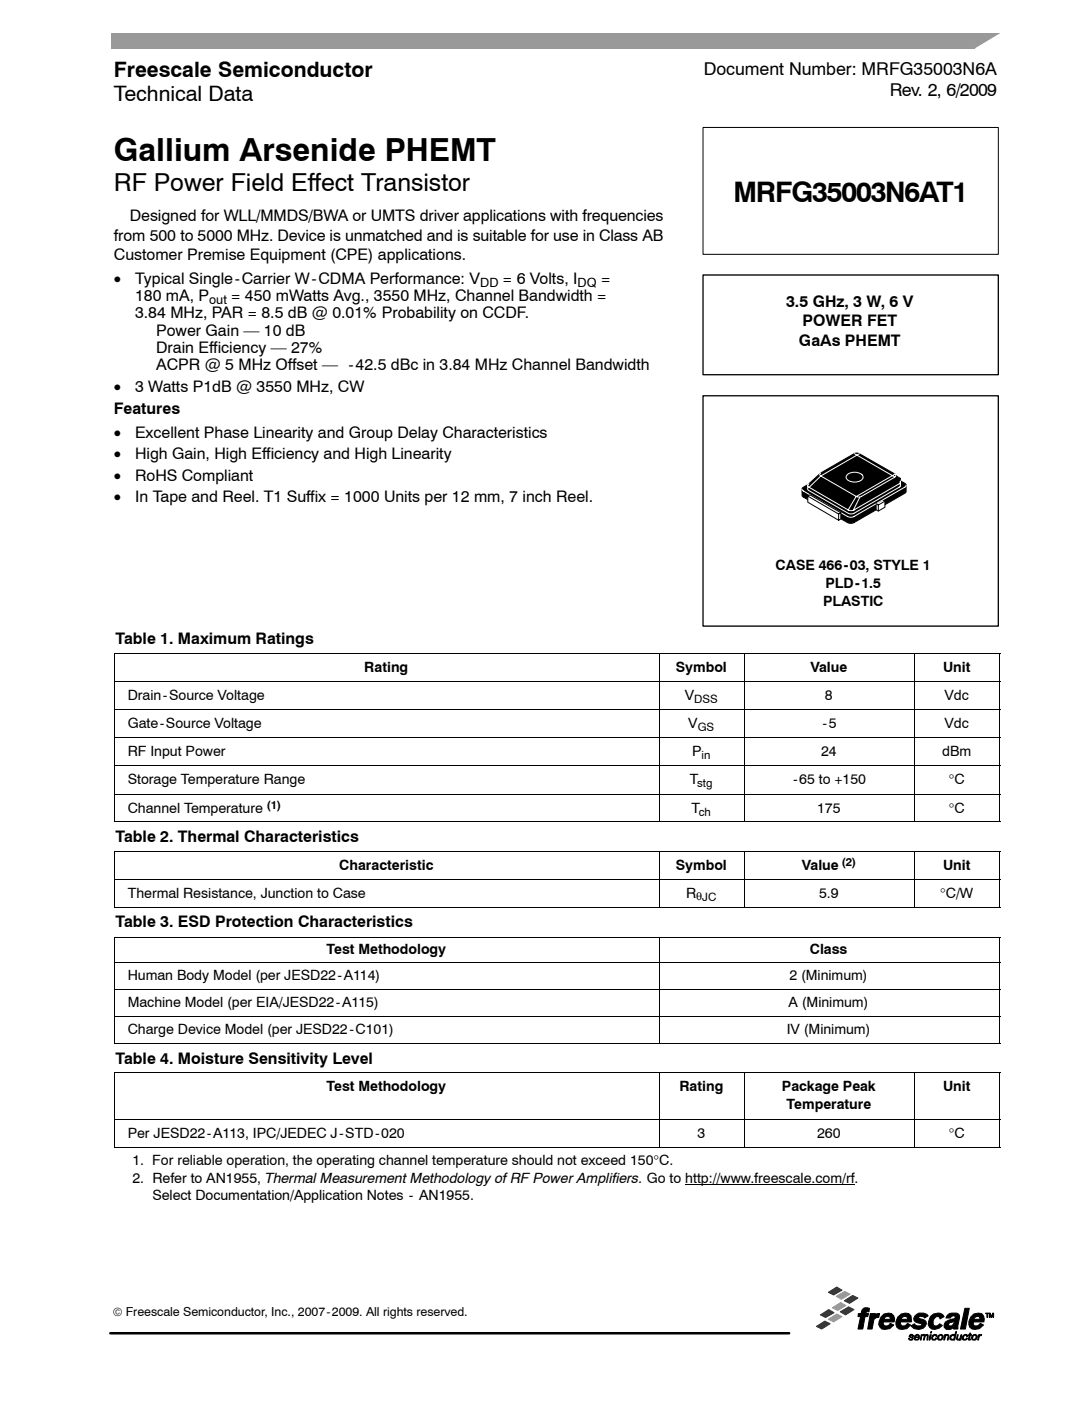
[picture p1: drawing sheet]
<svg xmlns="http://www.w3.org/2000/svg" width="216mm" height="280mm" viewBox="0 0 216 280" stroke-linecap="round" stroke-linejoin="round" font-family="sans-serif">
<path d="M22.2 6.6h177.9v3.1h-177.9z" fill="#999"/>
<path d="M194.8 9.7l5.3-3.1v3.1z" fill="#fff" stroke="#fff" stroke-width=".34"/>
<path d="M22.7 265.3h176.9" fill="none" stroke="#000" stroke-width=".5"/>
<g fill="none" stroke="#000" stroke-width=".2">
<path d="M22.7 130.3h177M22.7 136h177M22.8 130.3v33.7M131.6 130.3v33.7M148.6 130.3v33.7M182.6 130.3v33.7M199.6 130.3v33.7M22.7 141.6h177M22.7 147.2h177M22.7 152.8h177M22.7 158.5h177M22.7 164h177"/>
<path d="M22.7 169.9h177M22.7 175.5h177M22.8 169.8v11.3M131.6 169.8v11.3M148.6 169.8v11.3M182.6 169.8v11.3M199.6 169.8v11.3M22.7 181h177M22.7 187.1h177M22.7 192.1h177M22.7 197.5h177M22.8 187v21.3"/>
<path d="M131.6 187v21.3M199.6 187v21.3M22.7 202.9h177M22.7 208.2h177M22.7 214.1h177M22.8 214v15M131.6 214v15M148.6 214v15M182.6 214v15M199.6 214v15M22.7 223.4h177M22.7 228.9h177"/>
<path d="M136.8 236.3h33.8"/>
</g>
<path d="M0 253.2h215.5v26.1h-215.5z" fill="#fff"/>
<g fill="#000" stroke="#000" stroke-width=".2">
<path d="M172.3 261.2a1.1 1.1 0 0 1 1.3-.1l-.1 .7h-.4l-.3 .3h.6l-.2 .6h-.5l-.4 2.5h-1l.5-2.5h-.5l.1-.6h.5z" fill-rule="evenodd"/>
<path d="M173.8 262.1h.9l-.1 .3 .3-.2 .7-.1-.2 .8a.91 .91 0 0 0-.9 .5l-.4 1.8h-.9z" fill-rule="evenodd"/>
<path d="M175.9 262.8l-.4 .9a1.17 1.17 0 0 0 1.2 1.6l.9-.2 .8-.7-.7-.3a.9 .9 0 0 1-1.1 .5l-.3-.5 .1-.3h2.1a1.22 1.22 0 0 0-1.1-1.8l-.9 .2zM176.6 263a.61 .61 0 0 1 .7-.3 .61 .61 0 0 1 .4 .6h-1.2z" fill-rule="evenodd"/>
<path d="M179.2 262.8l-.3 .9a1.18 1.18 0 0 0 1.2 1.6l1-.2 .7-.7-.6-.3a1.02 1.02 0 0 1-1.2 .5l-.2-.8h2.2l-.1-1.2a1.65 1.65 0 0 0-2.7 .2zM180 263a.61 .61 0 0 1 .7-.3 .61 .61 0 0 1 .5 .6h-1.3z" fill-rule="evenodd"/>
<path d="M181.7 266.3h.4l.3 .2-.2 .2-.1-.3h-.2l-.2 .2 .4 .2 .2 .3-.2 .3h-.5l-.2-.2v-.1h.2l.1 .2h.3l.1-.2v-.1a.37 .37 0 0 1-.5-.2 .37 .37 0 0 1 .1-.5z" fill-rule="evenodd"/>
<path d="M182.8 266.4l.4-.1 .4 .2v.4h-.8v.2l.2 .2 .6-.2-.2 .2-.6 .1a.55 .55 0 0 1 0-1zM182.9 266.4l-.1 .4h.6l-.1-.4z" fill-rule="evenodd"/>
<path d="M182.7 262.6a1.8 1.8 0 0 1 2.6 0l-.7 .4-.3-.3a.69 .69 0 0 0-.9 .2l.1 .2 .3 .1a1.03 1.03 0 0 1 1.2 .9 1.79 1.79 0 0 1-3.1 .5l.7-.5a.96 .96 0 0 0 1.5 .2l-.1-.2h-.4a.96 .96 0 0 1-1-.5 .96 .96 0 0 1 .1-1z" fill-rule="evenodd"/>
<path d="M183.9 266.3l.2 .1 .3-.1 .3 .1 .4-.1h.1v1.1h-.1v-.9l-.1-.1-.3 .3-.2 .7h-.1l.1-.7-.1-.3-.3 .1-.2 .9h-.2z" fill-rule="evenodd"/>
<path d="M185.7 266.3h.2l-.2 1.1h-.2zM185.9 265.7h.1l-.1 .3h-.1z" fill-rule="evenodd"/>
<path d="M186.2 266.4l.4-.1h.4l.1 .3-.2 .1-.1-.2a.44 .44 0 0 0-.5 .2 .44 .44 0 0 0 .2 .6l.3-.3 .3 .1-.4 .3h-.5a.64 .64 0 0 1 0-1z" fill-rule="evenodd"/>
<path d="M185.8 262.7a1.63 1.63 0 0 1 2.7 0l-.8 .5-.3-.5a1.07 1.07 0 0 0-1 .7 1.07 1.07 0 0 0 .2 1.2h.5l.5-.5 .5 .4a1.68 1.68 0 0 1-2.5 .3l-.3-.5z" fill-rule="evenodd"/>
<path d="M187.4 266.4a.51 .51 0 0 1 .7 0 .51 .51 0 0 1 .1 .7l-.3 .3h-.5a.55 .55 0 0 1 0-1zM187.7 266.4l-.3 .3v.5a.43 .43 0 0 0 .7-.2 .43 .43 0 0 0-.4-.6z" fill-rule="evenodd"/>
<path d="M188.6 266.3h.3l-.1 .1 .3-.1h.3l.1 .4-.2 .7h-.2l.2-.7v-.2l-.2-.1-.3 .2-.2 .8h-.2z" fill-rule="evenodd"/>
<path d="M189.8 266.4a.53 .53 0 0 1 .8 0l.2-.7h.2l-.4 1.7-.2-.1a.61 .61 0 0 1-.8-.1zM190.1 266.5l-.1 .1a.34 .34 0 0 0-.1 .5 .34 .34 0 0 0 .5 0l.1-.5-.2-.2z" fill-rule="evenodd"/>
<path d="M189.1 262.5a1.92 1.92 0 0 1 2.3-.2l.2 .6-.4 2.3h-.8v-.4a1.17 1.17 0 0 1-1.9 0v-.5l.3-.5 .6-.4 1.2-.2 .1-.3-.1-.3h-.2l-.5 .1-.2 .3h-.8zM189.6 264l-.2 .2 .2 .4a.87 .87 0 0 0 .9-.9z" fill-rule="evenodd"/>
<path d="M192.6 261.1h.9l-.8 4.1h-.9z" fill-rule="evenodd"/>
<path d="M191.1 266.3h.2l-.2 .8 .1 .1 .5-.1 .2-.8h.1l-.1 1.1h-.3l.1-.2-.2 .2h-.4l-.1-.2z" fill-rule="evenodd"/>
<path d="M192.4 266.4l.4-.1h.3l.2 .3-.3 .1v-.2a.44 .44 0 0 0-.6 .2 .44 .44 0 0 0 .2 .6l.4-.3 .2 .1-.4 .3h-.4a.53 .53 0 0 1-.3-.5 .53 .53 0 0 1 .3-.5z" fill-rule="evenodd"/>
<path d="M193.6 266h.2v.3l.2 .1h-.3l-.1 .9 .2-.1-.1 .2h-.3l.1-1-.1-.1h.2z" fill-rule="evenodd"/>
<path d="M194.2 266.4a.55 .55 0 0 1 .9 .1 .55 .55 0 0 1-.2 .8l-.7 .1a.55 .55 0 0 1 0-1zM194.4 266.4l-.3 .6 .3 .3 .5-.2v-.6z" fill-rule="evenodd"/>
<path d="M193.8 262.8l-.4 .9a1.18 1.18 0 0 0 1.3 1.6l.9-.2 .8-.7-.7-.3a1.09 1.09 0 0 1-1.1 .5l-.3-.3v-.5h2.1a1.22 1.22 0 0 0-1.1-1.8l-.9 .2zM194.5 263a.6 .6 0 0 1 .7-.3 .6 .6 0 0 1 .4 .6h-1.2z" fill-rule="evenodd"/>
<path d="M195.4 266.3h.2v.2v-.2h.4l-.1 .2h-.3l-.1 .3-.1 .6h-.2z" fill-rule="evenodd"/>
<path d="M196.8 262h.6l-.3 .1v.8v-.8z" fill-rule="evenodd"/>
<path d="M197.5 262h.2l.2 .7 .3-.7h.2v.9l-.1-.7-.3 .7-.3-.7v.7h-.2z" fill-rule="evenodd"/>
</g>
<g fill="#333" stroke="#333" stroke-width=".2">
<path d="M165.4 257.9l1.7-1.1 1 .6-1.7 1z" fill-rule="evenodd"/>
<path d="M168.6 259.6l1.6-1.1 1.1 .5-1.7 1.1z" fill-rule="evenodd"/>
<path d="M167.8 261.8l1.6-1 1.1 .5-1.7 1.1z" fill-rule="evenodd"/>
<path d="M163.8 262.4l1.7-1.1 1 .6-1.7 1z" fill-rule="evenodd"/>
<path d="M163 264.7l1.7-1.1 1 .5-1.6 1.1z" fill-rule="evenodd"/>
</g>
<g fill="#999" stroke="#999" stroke-width=".2">
<path d="M167 258.7l1.6-1 1.1 .5-1.7 1.1z" fill-rule="evenodd"/>
<path d="M166.2 261l1.6-1.1 1.1 .6-1.7 1z" fill-rule="evenodd"/>
<path d="M165.4 263.3l1.7-1.1 1 .5-1.7 1.1z" fill-rule="evenodd"/>
</g>
<path d="M22 266h135.6" fill="none" stroke="#000" stroke-width=".5"/>
<path d="M140.4 54.9h58.9v19.9h-58.9zM140.4 79h58.9v45.9h-58.9z" fill="none" stroke="#000" stroke-width=".26"/>
<path d="M173.2 92.1l.4-.2 6.2 3.6v1.2l-.5 .3-6.1-3.6z" fill-rule="evenodd" fill="#fff"/>
<path d="M173.2 92.1l.4-.2 6.2 3.6v1.2l-.5 .3-6.1-3.6zM173.2 92.1l6.1 3.6M179.3 95.7v1.3M179.8 95.5l-.5 .2" fill="none" stroke="#000" stroke-width=".2"/>
<path d="M160.2 97.3l10.3-5.9 .7-.2 .6 .2 8.8 5 .3 .4v1.3l-.3 .3-10.1 5.9-.6 .1-.7-.1-8.8-5.1-.3-.4v-1.2z" fill-rule="evenodd" fill="#000" stroke="#000" stroke-width=".2"/>
<path d="M174.9 100.5l1.3-.7 .5 .2v1.2l-1.3 .8-.5-.3z" fill-rule="evenodd" fill="#fff"/>
<path d="M176.7 100l-1.3 .8M179.8 96l-1.2-1.4-7-4.1-.6-.1-.5 .1-6.6 3.9-2.4 2.1M174.9 100.5l1.3-.7 .5 .2v1.2l-1.3 .8-.5-.3zM174.9 100.5l.5 .3M175.4 100.8v1.2" fill="none" stroke="#000" stroke-width=".2"/>
<path d="M179.8 96v.9l-.3 .3-9 5.2-.6 .2-.6-.2-7.8-4.5-.2-.2-.1-.8 .3-.4M180.9 96.8l-.3 .4-10.1 5.9-.6 .1-.7-.1-8.8-5.1-.3-.4" fill="none" stroke="#fff" stroke-width=".2"/>
<path d="M161.4 96.6l2.5-2.2 6.6-3.9 .5-.1 .6 .1 7.2 4.2 1 1.3v.9l-.3 .3-9 5.2-.6 .2-.6-.2-7.8-4.5-.2-.3z" fill-rule="evenodd" fill="#000"/>
<path d="M161.3 99l.4-.3 6.2 3.6v1.3l-.5 .2-6.1-3.6z" fill-rule="evenodd" fill="#fff"/>
<path d="M140.4 25.4h58.9v25.4h-58.9zM161.3 99l.4-.3 6.2 3.6v1.3l-.5 .2-6.1-3.6zM161.3 99l6.1 3.6M167.4 102.6v1.2M167.9 102.3l-.5 .3" fill="none" stroke="#000" stroke-width=".2"/>
<g fill="none" stroke="#fff" stroke-width=".2">
<path d="M161.5 96.5l-.2 .4 .2 .3 7.8 4.6M163.9 94.4l-.2 .3 .2 .3M163.9 95l7 4.1M163.9 95l-2.3 2.2M169.3 94.6a1.99 1.99 0 0 1 3 .6 1.76 1.76 0 0 1-2.2 .9 1.04 1.04 0 0 1-1.1-1.2zM170.6 90.5l8 4.7 .3-.3-.3-.3M170.9 99.1l-1.6 2.7M171.6 90.5l-7.7 4.5M171.7 99.2l-1.3 2.6M178.6 95.2l-6.6 3.9-.5 .1-.6-.1M178.7 94.6l-7.7 4.5M179.8 96.8v.2l-.3 .2"/>
<path d="M179.8 96v.7M179.8 96.1l-.3 .4-9 5.3-.6 .1-.6-.1"/>
</g>
<path d="M0 253.2h215.5v26.1h-215.5z" fill="#fff"/>
<g fill="#000" stroke="#000" stroke-width=".2">
<path d="M172.3 261.2a1.1 1.1 0 0 1 1.3-.1l-.1 .7h-.4l-.3 .3h.6l-.2 .6h-.5l-.4 2.5h-1l.5-2.5h-.5l.1-.6h.5z" fill-rule="evenodd"/>
<path d="M173.8 262.1h.9l-.1 .3 .3-.2 .7-.1-.2 .8a.91 .91 0 0 0-.9 .5l-.4 1.8h-.9z" fill-rule="evenodd"/>
<path d="M175.9 262.8l-.4 .9a1.17 1.17 0 0 0 1.2 1.6l.9-.2 .8-.7-.7-.3a.9 .9 0 0 1-1.1 .5l-.3-.5 .1-.3h2.1a1.22 1.22 0 0 0-1.1-1.8l-.9 .2zM176.6 263a.61 .61 0 0 1 .7-.3 .61 .61 0 0 1 .4 .6h-1.2z" fill-rule="evenodd"/>
<path d="M179.2 262.8l-.3 .9a1.18 1.18 0 0 0 1.2 1.6l1-.2 .7-.7-.6-.3a1.02 1.02 0 0 1-1.2 .5l-.2-.8h2.2l-.1-1.2a1.65 1.65 0 0 0-2.7 .2zM180 263a.61 .61 0 0 1 .7-.3 .61 .61 0 0 1 .5 .6h-1.3z" fill-rule="evenodd"/>
<path d="M181.7 266.3h.4l.3 .2-.2 .2-.1-.3h-.2l-.2 .2 .4 .2 .2 .3-.2 .3h-.5l-.2-.2v-.1h.2l.1 .2h.3l.1-.2v-.1a.37 .37 0 0 1-.5-.2 .37 .37 0 0 1 .1-.5z" fill-rule="evenodd"/>
<path d="M182.8 266.4l.4-.1 .4 .2v.4h-.8v.2l.2 .2 .6-.2-.2 .2-.6 .1a.55 .55 0 0 1 0-1zM182.9 266.4l-.1 .4h.6l-.1-.4z" fill-rule="evenodd"/>
<path d="M182.7 262.6a1.8 1.8 0 0 1 2.6 0l-.7 .4-.3-.3a.69 .69 0 0 0-.9 .2l.1 .2 .3 .1a1.03 1.03 0 0 1 1.2 .9 1.79 1.79 0 0 1-3.1 .5l.7-.5a.96 .96 0 0 0 1.5 .2l-.1-.2h-.4a.96 .96 0 0 1-1-.5 .96 .96 0 0 1 .1-1z" fill-rule="evenodd"/>
<path d="M183.9 266.3l.2 .1 .3-.1 .3 .1 .4-.1h.1v1.1h-.1v-.9l-.1-.1-.3 .3-.2 .7h-.1l.1-.7-.1-.3-.3 .1-.2 .9h-.2z" fill-rule="evenodd"/>
<path d="M185.7 266.3h.2l-.2 1.1h-.2zM185.9 265.7h.1l-.1 .3h-.1z" fill-rule="evenodd"/>
<path d="M186.2 266.4l.4-.1h.4l.1 .3-.2 .1-.1-.2a.44 .44 0 0 0-.5 .2 .44 .44 0 0 0 .2 .6l.3-.3 .3 .1-.4 .3h-.5a.64 .64 0 0 1 0-1z" fill-rule="evenodd"/>
<path d="M185.8 262.7a1.63 1.63 0 0 1 2.7 0l-.8 .5-.3-.5a1.07 1.07 0 0 0-1 .7 1.07 1.07 0 0 0 .2 1.2h.5l.5-.5 .5 .4a1.68 1.68 0 0 1-2.5 .3l-.3-.5z" fill-rule="evenodd"/>
<path d="M187.4 266.4a.51 .51 0 0 1 .7 0 .51 .51 0 0 1 .1 .7l-.3 .3h-.5a.55 .55 0 0 1 0-1zM187.7 266.4l-.3 .3v.5a.43 .43 0 0 0 .7-.2 .43 .43 0 0 0-.4-.6z" fill-rule="evenodd"/>
<path d="M188.6 266.3h.3l-.1 .1 .3-.1h.3l.1 .4-.2 .7h-.2l.2-.7v-.2l-.2-.1-.3 .2-.2 .8h-.2z" fill-rule="evenodd"/>
<path d="M189.8 266.4a.53 .53 0 0 1 .8 0l.2-.7h.2l-.4 1.7-.2-.1a.61 .61 0 0 1-.8-.1zM190.1 266.5l-.1 .1a.34 .34 0 0 0-.1 .5 .34 .34 0 0 0 .5 0l.1-.5-.2-.2z" fill-rule="evenodd"/>
<path d="M189.1 262.5a1.92 1.92 0 0 1 2.3-.2l.2 .6-.4 2.3h-.8v-.4a1.17 1.17 0 0 1-1.9 0v-.5l.3-.5 .6-.4 1.2-.2 .1-.3-.1-.3h-.2l-.5 .1-.2 .3h-.8zM189.6 264l-.2 .2 .2 .4a.87 .87 0 0 0 .9-.9z" fill-rule="evenodd"/>
<path d="M192.6 261.1h.9l-.8 4.1h-.9z" fill-rule="evenodd"/>
<path d="M191.1 266.3h.2l-.2 .8 .1 .1 .5-.1 .2-.8h.1l-.1 1.1h-.3l.1-.2-.2 .2h-.4l-.1-.2z" fill-rule="evenodd"/>
<path d="M192.4 266.4l.4-.1h.3l.2 .3-.3 .1v-.2a.44 .44 0 0 0-.6 .2 .44 .44 0 0 0 .2 .6l.4-.3 .2 .1-.4 .3h-.4a.53 .53 0 0 1-.3-.5 .53 .53 0 0 1 .3-.5z" fill-rule="evenodd"/>
<path d="M193.6 266h.2v.3l.2 .1h-.3l-.1 .9 .2-.1-.1 .2h-.3l.1-1-.1-.1h.2z" fill-rule="evenodd"/>
<path d="M194.2 266.4a.55 .55 0 0 1 .9 .1 .55 .55 0 0 1-.2 .8l-.7 .1a.55 .55 0 0 1 0-1zM194.4 266.4l-.3 .6 .3 .3 .5-.2v-.6z" fill-rule="evenodd"/>
<path d="M193.8 262.8l-.4 .9a1.18 1.18 0 0 0 1.3 1.6l.9-.2 .8-.7-.7-.3a1.09 1.09 0 0 1-1.1 .5l-.3-.3v-.5h2.1a1.22 1.22 0 0 0-1.1-1.8l-.9 .2zM194.5 263a.6 .6 0 0 1 .7-.3 .6 .6 0 0 1 .4 .6h-1.2z" fill-rule="evenodd"/>
<path d="M195.4 266.3h.2v.2v-.2h.4l-.1 .2h-.3l-.1 .3-.1 .6h-.2z" fill-rule="evenodd"/>
<path d="M196.8 262h.6l-.3 .1v.8v-.8z" fill-rule="evenodd"/>
<path d="M197.5 262h.2l.2 .7 .3-.7h.2v.9l-.1-.7-.3 .7-.3-.7v.7h-.2z" fill-rule="evenodd"/>
</g>
<g fill="#333" stroke="#333" stroke-width=".2">
<path d="M165.4 257.9l1.7-1.1 1 .6-1.7 1z" fill-rule="evenodd"/>
<path d="M168.6 259.6l1.6-1.1 1.1 .5-1.7 1.1z" fill-rule="evenodd"/>
<path d="M167.8 261.8l1.6-1 1.1 .5-1.7 1.1z" fill-rule="evenodd"/>
<path d="M163.8 262.4l1.7-1.1 1 .6-1.7 1z" fill-rule="evenodd"/>
<path d="M163 264.7l1.7-1.1 1 .5-1.6 1.1z" fill-rule="evenodd"/>
</g>
<g fill="#999" stroke="#999" stroke-width=".2">
<path d="M167 258.7l1.6-1 1.1 .5-1.7 1.1z" fill-rule="evenodd"/>
<path d="M166.2 261l1.6-1.1 1.1 .6-1.7 1z" fill-rule="evenodd"/>
<path d="M165.4 263.3l1.7-1.1 1 .5-1.7 1.1z" fill-rule="evenodd"/>
</g>
<path d="M22 266h135.6" fill="none" stroke="#000" stroke-width=".5"/>
<text font-size="6.3" x="22.7" y="32.2">Gallium Arsenide PHEMT</text>
<text font-size="5.6" x="146.4" y="40.3">MRFG35003N6AT1</text>
<text font-size="4.9" x="22.7" y="38.1">RF Power Field Effect Transistor</text>
<g font-size="4.2">
<text x="22.7" y="15.4">Freescale Semiconductor</text>
<text x="22.7" y="20.1">Technical Data</text>
</g>
<g font-size="3.5">
<text x="140.5" y="14.9">Document Number: MRFG35003N6A</text>
<text x="177.7" y="19.1">Rev. 2, 6/2009</text>
</g>
<g font-size="3.2">
<text x="25.9" y="44.2">Designed for WLL/MMDS/BWA or UMTS driver applications with frequencies</text>
<text x="22.7" y="48.1">from 500 to 5000 MHz. Device is unmatched and is suitable for use in Class AB</text>
<text x="22.7" y="51.9">Customer Premise Equipment (CPE) applications.</text>
<text x="22.7" y="56.6">•</text>
<text x="27" y="56.6">Typical Single-Carrier W-CDMA Performance: V</text>
<text x="100.4" y="56.6">= 6 Volts, I</text>
<text x="120" y="56.6">=</text>
<text x="27" y="60.1">180 mA, P</text>
<text x="27" y="63.5">3.84 MHz, PAR = 8.5 dB @ 0.01% Probability on CCDF.</text>
<text x="46.2" y="60.1">= 450 mWatts Avg., 3550 MHz, Channel Bandwidth =</text>
<text x="157" y="61.2">3.5 GHz, 3 W, 6 V</text>
<text x="160.2" y="65.1">POWER FET</text>
<text x="31.2" y="67">Power Gain ó 10 dB</text>
<text x="31.2" y="70.4">Drain Efficiency ó 27%</text>
<text x="159.5" y="69">GaAs PHEMT</text>
<text x="31.2" y="73.9">ACPR @ 5 MHz Offset ó -42.5 dBc in 3.84 MHz Channel Bandwidth</text>
<text x="22.7" y="78.2">•</text>
<text x="22.7" y="82.7">Features</text>
<text x="27" y="78.2">3 Watts P1dB @ 3550 MHz, CW</text>
<text x="22.7" y="87.4">•</text>
<text x="27" y="87.4">Excellent Phase Linearity and Group Delay Characteristics</text>
<text x="22.7" y="91.7">•</text>
<text x="22.7" y="96">•</text>
<text x="27" y="91.7">High Gain, High Efficiency and High Linearity</text>
<text x="27" y="96">RoHS Compliant</text>
<text x="22.7" y="100.2">•</text>
<text x="27" y="100.2">In Tape and Reel. T1 Suffix = 1000 Units per 12 mm, 7 inch Reel.</text>
<text x="23.1" y="128.5">Table 1. Maximum Ratings</text>
<text x="23.1" y="168">Table 2. Thermal Characteristics</text>
<text x="23.1" y="185">Table 3. ESD Protection Characteristics</text>
<text x="23.1" y="212.2">Table 4. Moisture Sensitivity Level</text>
<text x="172.1" y="263.6">MRFG35003N6AT1</text>
</g>
<g font-size="2.8">
<text x="154.9" y="113.8">CASE 466-03, STYLE 1</text>
<text x="164.8" y="117.4">PLD-1.5</text>
<text x="164.3" y="120.9">PLASTIC</text>
<text x="72.7" y="134">Rating</text>
<text x="134.9" y="134">Symbol</text>
<text x="161.8" y="134">Value</text>
<text x="188.3" y="134">Unit</text>
<text x="25.5" y="139.6">Drain-Source Voltage</text>
<text x="136.7" y="139.6">V</text>
<text x="164.7" y="139.6">8</text>
<text x="188.6" y="139.6">Vdc</text>
<text x="25.5" y="145.3">Gate-Source Voltage</text>
<text x="137.4" y="145.3">V</text>
<text x="164.2" y="145.3">-5</text>
<text x="188.6" y="145.3">Vdc</text>
<text x="25.5" y="150.9">RF Input Power</text>
<text x="138.2" y="150.9">P</text>
<text x="163.9" y="150.9">24</text>
<text x="188.1" y="150.9">dBm</text>
<text x="25.5" y="156.5">Storage Temperature Range</text>
<text x="137.7" y="156.5">T</text>
<text x="158.3" y="156.5">-65 to +150</text>
<text x="189.4" y="156.5">°C</text>
<text x="25.5" y="162.2">Channel Temperature</text>
<text x="138.1" y="162.2">T</text>
<text x="163.1" y="162.2">175</text>
<text x="189.4" y="162.2">°C</text>
<text x="67.7" y="173.5">Characteristic</text>
<text x="134.9" y="173.5">Symbol</text>
<text x="160.1" y="173.5">Value</text>
<text x="188.3" y="173.5">Unit</text>
<text x="25.5" y="179.2">Thermal Resistance, Junction to Case</text>
<text x="137" y="179.2">R</text>
<text x="163.5" y="179.2">5.9</text>
<text x="187.7" y="179.2">°C/W</text>
<text x="65.2" y="190.3">Test Methodology</text>
<text x="161.7" y="190.3">Class</text>
<text x="25.5" y="195.5">Human Body Model (per JESD22-A114)</text>
<text x="157.6" y="195.5">2 (Minimum)</text>
<text x="25.5" y="200.9">Machine Model (per EIA/JESD22-A115)</text>
<text x="157.5" y="200.9">A (Minimum)</text>
<text x="25.5" y="206.4">Charge Device Model (per JESD22-C101)</text>
<text x="157.1" y="206.4">IV (Minimum)</text>
<text x="65.2" y="217.7">Test Methodology</text>
<text x="135.6" y="217.7">Rating</text>
<text x="156.1" y="217.7">Package Peak</text>
<text x="157.1" y="221.3">Temperature</text>
<text x="188.3" y="217.7">Unit</text>
<text x="25.5" y="227.1">Per JESD22-A113, IPC/JEDEC J-STD-020</text>
<text x="139.2" y="227.1">3</text>
<text x="163.1" y="227.1">260</text>
<text x="189.4" y="227.1">°C</text>
<text x="26.4" y="232.5">1. For reliable operation, the operating channel temperature should not exceed 150°C.</text>
<text x="26.4" y="236">2. Refer to AN1955, Thermal Measurement Methodology of RF Power Amplifiers. Go to http://www.freescale.com/rf.</text>
<text x="30.4" y="239.5">Select Documentation/Application Notes - AN1955.</text>
</g>
<g font-size="2.5">
<text x="95.9" y="57.3">DD</text>
<text x="115.3" y="57.3">DQ</text>
<text x="41.8" y="60.7">out</text>
<text x="22.5" y="262.7">© Freescale Semiconductor, Inc., 2007-2009. All rights reserved.</text>
</g>
<g font-size="2.3">
<text x="138.6" y="140.2">DSS</text>
<text x="139.3" y="145.9">GS</text>
<text x="140.1" y="151.5">in</text>
<text x="53.3" y="161.3">(1)</text>
<text x="139.2" y="157.1">stg</text>
<text x="139.5" y="162.8">ch</text>
<text x="168.1" y="172.7">(2)</text>
<text x="139" y="179.7">θJC</text>
</g>
</svg>
